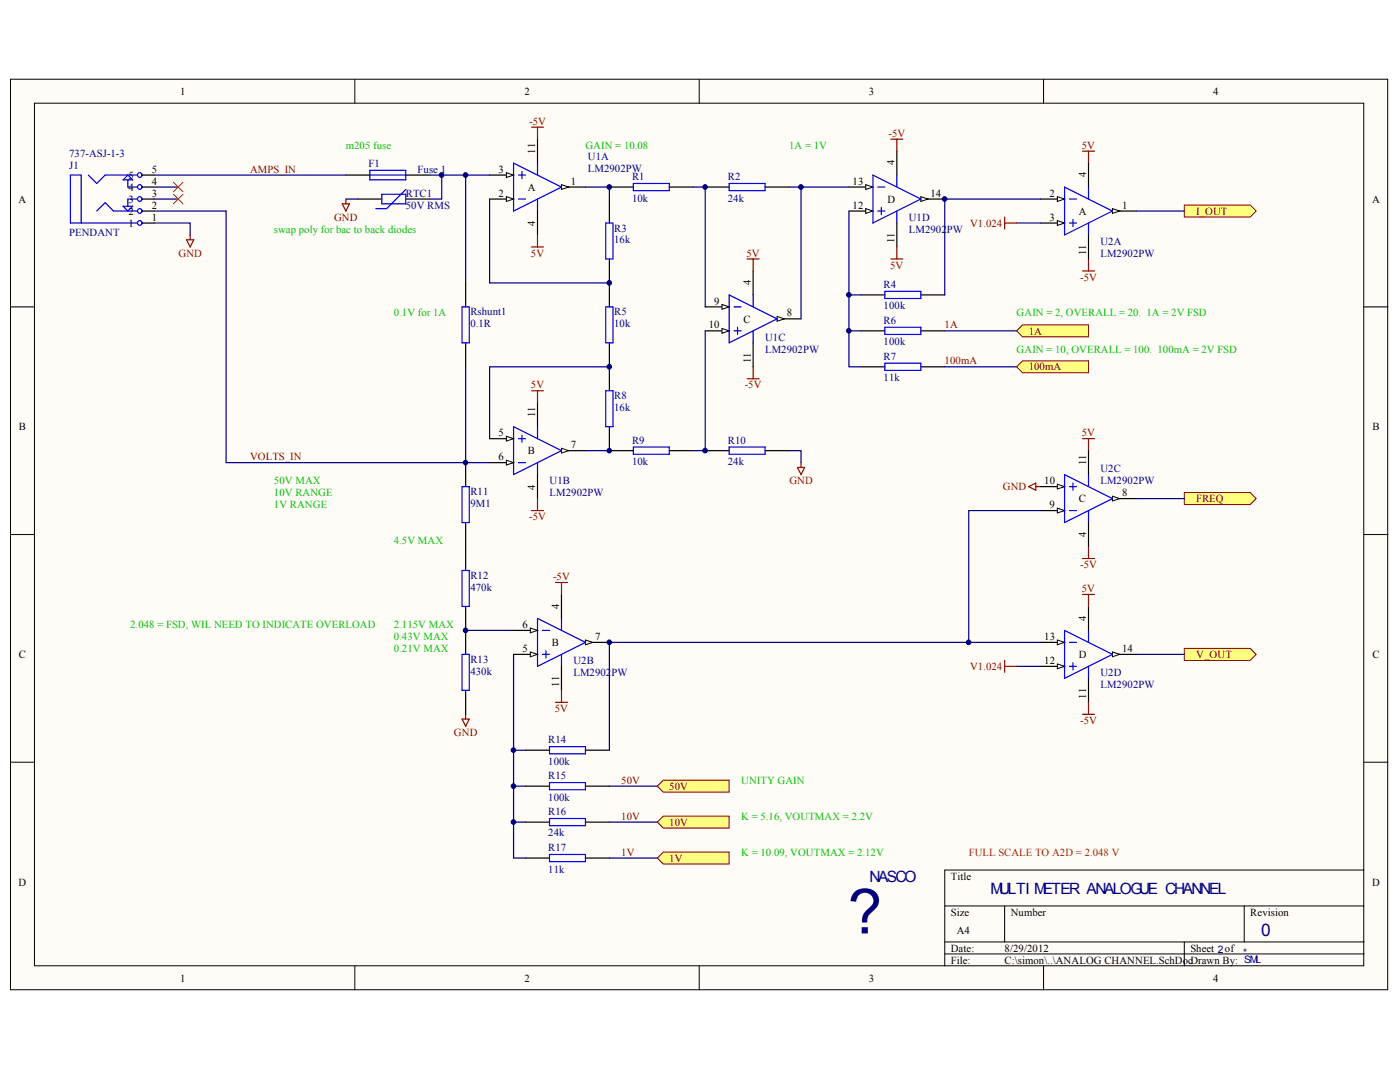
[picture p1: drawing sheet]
<svg xmlns="http://www.w3.org/2000/svg" width="271mm" height="207mm" viewBox="0 0 271 207" stroke-linecap="round" stroke-linejoin="round" font-family="sans-serif">
<g fill="#fffcf8" stroke="#000" stroke-width=".19">
<path d="M2 15.3h266.6v176.1h-266.6z"/>
<path d="M6.7 20h257.2v166.7h-257.2z"/>
</g>
<g fill="none" stroke="#000" stroke-width=".19">
<path d="M68.7 15.3v4.7M135.3 15.3v4.7M202 15.3v4.7M2 59.3h4.7M264 59.3h4.6M2 103.4h4.7M264 103.4h4.6M2 147.4h4.7M264 147.4h4.6M182.8 175.2h81.2M194.4 175.2v6.9M240.8 175.2v6.9"/>
<path d="M264 168.2h-81.2v18.6M68.7 186.8v4.6M135.3 186.8v4.6M182.8 182.1h81.2M182.8 184.4h81.2M202 186.8v4.6M229.2 182.1v4.7"/>
</g>
<path d="M136.5 64h4.6" fill="none" stroke="#000" stroke-width=".23"/>
<path d="M139.7 63.5l1.4 .5-1.4 .4z" fill="#fffcf8" stroke="#000" stroke-width=".19"/>
<path d="M136.5 59.3h4.6" fill="none" stroke="#000" stroke-width=".23"/>
<path d="M139.7 58.9l1.4 .4-1.4 .5z" fill="#fffcf8" stroke="#000" stroke-width=".19"/>
<path d="M150.4 61.7h4.6" fill="none" stroke="#000" stroke-width=".23"/>
<path d="M150.4 61.2l1.4 .5-1.4 .4z" fill="#fffcf8" stroke="#000" stroke-width=".19"/>
<path d="M141.1 57l9.3 4.7-9.3 4.6zM142 59.3h1.4M145.7 57v2.3M142 64h1.4M142.7 63.3v1.4M145.7 64v2.3" fill="none" stroke="#00f" stroke-width=".23"/>
<path d="M145.7 52.4v4.6M145.7 66.3v4.6M99.4 126.5h4.6" fill="none" stroke="#000" stroke-width=".23"/>
<path d="M102.6 126.1l1.4 .4-1.4 .5z" fill="#fffcf8" stroke="#000" stroke-width=".19"/>
<path d="M99.4 121.9h4.6" fill="none" stroke="#000" stroke-width=".23"/>
<path d="M102.6 121.4l1.4 .5-1.4 .5z" fill="#fffcf8" stroke="#000" stroke-width=".19"/>
<path d="M113.3 124.2h4.6" fill="none" stroke="#000" stroke-width=".23"/>
<path d="M113.3 123.7l1.4 .5-1.4 .5z" fill="#fffcf8" stroke="#000" stroke-width=".19"/>
<path d="M104 119.6l9.3 4.6-9.3 4.6zM108.7 119.6v2.3M105 121.9h1.3M105 126.5h1.3M105.6 125.8v1.4M108.7 126.5v2.3" fill="none" stroke="#00f" stroke-width=".23"/>
<path d="M108.7 114.9v4.7M108.7 128.8v4.7" fill="none" stroke="#000" stroke-width=".23"/>
<path d="M209.5 29.2h2.3M210.7 29.2v2.3M209.5 52.4h2.3M210.7 50.1v2.3M209.5 108h2.3M210.7 105.7v2.3" fill="none" stroke="#800000" stroke-width=".23"/>
<path d="M229.2 95.2h12.7l1.2 1.2-1.2 1.2h-12.7z" fill-rule="evenodd" fill="#ffff80" stroke="#800000" stroke-width=".19"/>
<path d="M66.9 33.9h4.7M69.3 38.5h4.6M78.5 38.5h4.7M78.5 33.9h4.7M90.1 54.7v4.6M90.1 66.3v4.6M90.1 89.5v4.6M90.1 101v9.3M90.1 117.3v4.6" fill="none" stroke="#000" stroke-width=".23"/>
<path d="M71.6 32.9h6.9v1.9h-6.9zM71.6 33.9h6.9M73.9 37.6h4.6v1.8h-4.6zM78.5 36.6l-3.7 3.7h-2.1M89.4 59.3h1.4v7h-1.4zM89.4 94.1h1.4v6.9h-1.4zM89.4 110.3h1.4v7h-1.4z" fill="none" stroke="#00f" stroke-width=".23"/>
<path d="M66.2 39.4h1.4l-.7 1.4zM66.9 38.5v.9M199.1 94.1l1.4-.7v1.4zM200.5 94.1h.9M89.4 139h1.4l-.7 1.4zM90.1 138.1v.9" fill="none" stroke="#800000" stroke-width=".23"/>
<path d="M66.9 38.5h2.4M83.2 33.9h6.9M85.5 33.9v4.6h-2.3" fill="none" stroke="#000080" stroke-width=".23"/>
<g fill="#ffff80" stroke="#800000" stroke-width=".19">
<path d="M196.7 64l1.2-1.2h12.8v2.3h-12.8z" fill-rule="evenodd"/>
<path d="M127.2 165.9l1.2-1.1h12.7v2.3h-12.7z" fill-rule="evenodd"/>
<path d="M127.2 159l1.2-1.2h12.7v2.3h-12.7z" fill-rule="evenodd"/>
<path d="M127.2 152l1.2-1.1h12.7v2.3h-12.7z" fill-rule="evenodd"/>
</g>
<path d="M117.9 152h9.3" fill="none" stroke="#000080" stroke-width=".23"/>
<path d="M94.8 84.8h4.6" fill="none" stroke="#000" stroke-width=".23"/>
<path d="M98 84.4l1.4 .4-1.4 .5z" fill="#fffcf8" stroke="#000" stroke-width=".19"/>
<path d="M94.8 89.5h4.6" fill="none" stroke="#000" stroke-width=".23"/>
<path d="M98 89l1.4 .5-1.4 .4z" fill="#fffcf8" stroke="#000" stroke-width=".19"/>
<path d="M108.7 87.1h4.6" fill="none" stroke="#000" stroke-width=".23"/>
<path d="M108.7 86.7l1.4 .4-1.4 .5z" fill="#fffcf8" stroke="#000" stroke-width=".19"/>
<path d="M99.4 82.5l9.3 4.6-9.3 4.7zM100.3 89.5h1.4M100.3 84.8h1.4M101 84.1v1.4M104 82.5v2.3M104 89.5v2.3" fill="none" stroke="#00f" stroke-width=".23"/>
<path d="M164.3 40.8h4.6M104 77.9v4.6M104 91.8v4.6" fill="none" stroke="#000" stroke-width=".23"/>
<path d="M167.5 40.3l1.4 .5-1.4 .5z" fill="#fffcf8" stroke="#000" stroke-width=".19"/>
<path d="M164.3 36.2h4.6" fill="none" stroke="#000" stroke-width=".23"/>
<path d="M167.5 35.7l1.4 .5-1.4 .4z" fill="#fffcf8" stroke="#000" stroke-width=".19"/>
<path d="M178.2 38.5h4.6" fill="none" stroke="#000" stroke-width=".23"/>
<path d="M178.2 38l1.4 .5-1.4 .4z" fill="#fffcf8" stroke="#000" stroke-width=".19"/>
<path d="M168.9 33.9l9.3 4.6-9.3 4.6zM169.9 36.2h1.3M173.6 33.9v2.3M169.9 40.8h1.3M170.5 40.1v1.4M173.6 40.8v2.3" fill="none" stroke="#00f" stroke-width=".23"/>
<path d="M94.8 38.5h4.6M173.6 29.2v4.7M173.6 43.1v4.7" fill="none" stroke="#000" stroke-width=".23"/>
<path d="M98 38l1.4 .5-1.4 .4z" fill="#fffcf8" stroke="#000" stroke-width=".19"/>
<path d="M94.8 33.9h4.6" fill="none" stroke="#000" stroke-width=".23"/>
<path d="M98 33.4l1.4 .5-1.4 .4z" fill="#fffcf8" stroke="#000" stroke-width=".19"/>
<path d="M108.7 36.2h4.6" fill="none" stroke="#000" stroke-width=".23"/>
<path d="M108.7 35.7l1.4 .5-1.4 .4z" fill="#fffcf8" stroke="#000" stroke-width=".19"/>
<path d="M99.4 31.5l9.3 4.7-9.3 4.6zM100.3 38.5h1.4M100.3 33.9h1.4M101 33.2v1.3M104 31.5v2.4M104 38.5v2.3M117.2 43.1h1.4v7h-1.4zM117.2 75.6h1.4v6.9h-1.4z" fill="none" stroke="#00f" stroke-width=".23"/>
<path d="M104 26.9v4.6M117.9 38.5v4.6M201.4 38.5h4.6M104 40.8v4.6M117.9 50.1v4.6M117.9 70.9v4.7M117.9 82.5v4.6" fill="none" stroke="#000" stroke-width=".23"/>
<g fill="none" stroke="#800000" stroke-width=".23">
<path d="M102.9 24.6h2.3M104 24.6v2.3M172.4 26.9h2.3M173.6 26.9v2.3M102.9 47.8h2.3M104 45.4v2.4M144.6 50.1h2.3M145.7 50.1v2.3M172.4 50.1h2.3M173.6 47.8v2.3M144.6 73.2h2.3M145.7 70.9v2.3"/>
<path d="M154.3 90.4h1.4l-.7 1.4zM155 89.5v.9"/>
</g>
<path d="M204.6 38l1.4 .5-1.4 .4z" fill="#fffcf8" stroke="#000" stroke-width=".19"/>
<path d="M201.4 43.1h4.6" fill="none" stroke="#000" stroke-width=".23"/>
<path d="M204.6 42.7l1.4 .4-1.4 .5z" fill="#fffcf8" stroke="#000" stroke-width=".19"/>
<path d="M215.3 40.8h4.6" fill="none" stroke="#000" stroke-width=".23"/>
<path d="M215.3 40.3l1.4 .5-1.4 .5z" fill="#fffcf8" stroke="#000" stroke-width=".19"/>
<g fill="none" stroke="#00f" stroke-width=".23">
<path d="M122.6 35.5h6.9v1.4h-6.9zM141.1 35.5h7v1.4h-7zM206 36.2l9.3 4.6-9.3 4.6zM206.9 38.5h1.4M210.7 36.2v2.3M117.2 59.3h1.4v7h-1.4zM171.2 56.3h7v1.4h-7zM206.9 43.1h1.4M207.6 42.4v1.4M210.7 43.1v2.3M171.2 63.3h7v1.4h-7zM171.2 70.2h7v1.4h-7z"/>
<path d="M122.6 86.4h6.9v1.4h-6.9zM141.1 86.4h7v1.4h-7z"/>
</g>
<g fill="none" stroke="#000" stroke-width=".23">
<path d="M117.9 36.2h4.7M129.5 36.2h4.7M136.5 36.2h4.6M148.1 36.2h4.6M210.7 31.5v4.7M117.9 54.7v4.6M166.6 57h4.6M178.2 57h4.6M210.7 45.4v4.7M117.9 66.3v4.6M166.6 64h4.6M166.6 70.9h4.6"/>
<path d="M178.2 64h4.6M178.2 70.9h4.6M117.9 87.1h4.7M129.5 87.1h4.7M136.5 87.1h4.6M148.1 87.1h4.6"/>
</g>
<path d="M102.9 75.6h2.3M104 75.6v2.3M102.9 98.7h2.3M104 96.4v2.3M209.5 84.8h2.3M210.7 84.8v2.3" fill="none" stroke="#800000" stroke-width=".23"/>
<g fill="none" stroke="#000080" stroke-width=".23">
<path d="M94.8 38.5v16.2h23.1M113.3 36.2h4.6v2.3M134.2 36.2h2.3v23.1M152.7 36.2h11.6M155 36.2v25.5M164.3 57v13.9h2.3M117.9 70.9h-23.1v13.9M136.5 64v23.1h-2.3M164.3 64h2.3M182.8 64h13.9M182.8 70.9h13.9M113.3 87.1h4.6"/>
<path d="M152.7 87.1h2.3v2.4"/>
</g>
<path d="M196.7 70.9l1.2-1.1h12.8v2.3h-12.8z" fill-rule="evenodd" fill="#ffff80" stroke="#800000" stroke-width=".19"/>
<path d="M94.8 33.9h-4.7v20.8M164.3 40.8v16.2h2.3M196.7 43.1h4.7M219.9 40.8h9.3" fill="none" stroke="#000080" stroke-width=".23"/>
<path d="M229.2 39.6h12.7l1.2 1.2-1.2 1.2h-12.7z" fill-rule="evenodd" fill="#ffff80" stroke="#800000" stroke-width=".19"/>
<path d="M90.1 70.9v18.6h4.7" fill="none" stroke="#000080" stroke-width=".23"/>
<path d="M201.4 94.1h4.6" fill="none" stroke="#000" stroke-width=".23"/>
<path d="M204.6 93.6l1.4 .5-1.4 .5z" fill="#fffcf8" stroke="#000" stroke-width=".19"/>
<path d="M201.4 98.7h4.6" fill="none" stroke="#000" stroke-width=".23"/>
<path d="M204.6 98.3l1.4 .4-1.4 .5z" fill="#fffcf8" stroke="#000" stroke-width=".19"/>
<path d="M215.3 96.4h4.6" fill="none" stroke="#000" stroke-width=".23"/>
<path d="M215.3 95.9l1.4 .5-1.4 .5z" fill="#fffcf8" stroke="#000" stroke-width=".19"/>
<path d="M206 91.8l9.3 4.6-9.3 4.6zM206.9 98.7h1.4M206.9 94.1h1.4M207.6 93.4v1.4M210.7 91.8v2.3M210.7 98.7v2.3M89.4 126.5h1.4v7h-1.4zM106.3 144.4h7v1.4h-7zM106.3 151.3h7v1.4h-7zM106.3 158.3h7v1.4h-7zM106.3 165.2h7v1.4h-7z" fill="none" stroke="#00f" stroke-width=".23"/>
<g fill="none" stroke="#000" stroke-width=".23">
<path d="M210.7 87.1v4.7M210.7 101v4.7M90.1 121.9v4.6M90.1 133.5v4.6M201.4 128.8h4.6M101.7 145.1h4.6M101.7 152h4.6M101.7 159h4.6M113.3 145.1h4.6M113.3 152h4.6M113.3 159h4.6M101.7 165.9h4.6"/>
<path d="M113.3 165.9h4.6"/>
</g>
<path d="M107.5 112.6h2.3M108.7 112.6v2.3M107.5 135.8h2.3M108.7 133.5v2.3" fill="none" stroke="#800000" stroke-width=".23"/>
<path d="M90.1 121.9h9.3M99.4 159v6.9h2.3M99.4 152h2.3M99.4 145.1h2.3M117.9 159h9.3M117.9 165.9h9.3" fill="none" stroke="#000080" stroke-width=".23"/>
<path d="M204.6 128.4l1.4 .4-1.4 .5z" fill="#fffcf8" stroke="#000" stroke-width=".19"/>
<path d="M201.4 124.2h4.6" fill="none" stroke="#000" stroke-width=".23"/>
<path d="M204.6 123.7l1.4 .5-1.4 .5z" fill="#fffcf8" stroke="#000" stroke-width=".19"/>
<path d="M215.3 126.5h4.6" fill="none" stroke="#000" stroke-width=".23"/>
<path d="M215.3 126.1l1.4 .4-1.4 .5z" fill="#fffcf8" stroke="#000" stroke-width=".19"/>
<path d="M206 121.9l9.3 4.6-9.3 4.7zM206.9 124.2h1.4M206.9 128.8h1.4M207.6 128.1v1.4M210.7 121.9v2.3M210.7 128.8v2.4" fill="none" stroke="#00f" stroke-width=".23"/>
<path d="M210.7 117.3v4.6M210.7 131.2v4.6" fill="none" stroke="#000" stroke-width=".23"/>
<path d="M209.5 114.9h2.3M210.7 114.9v2.4M209.5 138.1h2.3M210.7 135.8v2.3" fill="none" stroke="#800000" stroke-width=".23"/>
<path d="M196.7 128.8h4.7M219.9 126.5h9.3" fill="none" stroke="#000080" stroke-width=".23"/>
<path d="M229.2 125.4h12.7l1.2 1.1-1.2 1.2h-12.7z" fill-rule="evenodd" fill="#ffff80" stroke="#800000" stroke-width=".19"/>
<path d="M29.8 38.5h4.7M29.8 36.2h4.7M29.8 33.9h37.1M201.4 38.5h-18.6v18.5M29.8 43.1h7v2.3M29.8 40.8h14v48.7h46.3M201.4 98.7h-13.9v25.5M219.9 96.4h9.3M99.4 126.5v32.5h2.3M201.4 124.2h-83.5v20.9" fill="none" stroke="#000080" stroke-width=".23"/>
<path d="M36.1 46.4h1.4l-.7 1.4zM36.8 45.4v1M194.4 42v2.3M194.4 43.1h2.3M194.4 127.7v2.3M194.4 128.8h2.3" fill="none" stroke="#800000" stroke-width=".23"/>
<path d="M33.6 35.2l1.8 1.9M33.6 37.6l1.8 1.8M35.4 35.2l-1.8 1.9M35.4 37.6l-1.8 1.8" fill="none" stroke="#f00" stroke-width=".19"/>
<g fill="none" stroke="#00f" stroke-width=".23">
<path d="M17.1 33.9l1.6 1.6 1.6-1.6h6.3M23.8 39.9h1.9l-1 .9zM23.8 34.8l.9-.9 1 .9zM24.7 34.8v1.4h1.9M26.6 38.5h-1.9v1.4M15.7 43.1v-9.2h-2.1v9.2h13M18.7 40.8l1.6-1.6 1.7 1.6h4.6"/>
<circle cx="27" cy="33.8" r=".45"/>
<circle cx="27" cy="38.5" r=".45"/>
<circle cx="27" cy="36.2" r=".45"/>
<circle cx="27" cy="40.8" r=".45"/>
<circle cx="27" cy="43.1" r=".45"/>
</g>
<path d="M27.5 38.5h2.3M27.5 36.2h2.3M27.5 33.9h2.3M27.5 43.1h2.3M27.5 40.8h2.3" fill="none" stroke="#000" stroke-width=".23"/>
<g fill="#000080" stroke="#000080" stroke-width=".19">
<circle cx="85.5" cy="33.8" r=".45"/>
<circle cx="90.1" cy="121.9" r=".45"/>
<circle cx="90.1" cy="89.4" r=".45"/>
<circle cx="90.1" cy="33.8" r=".45"/>
<circle cx="99.4" cy="158.9" r=".45"/>
<circle cx="99.4" cy="152" r=".45"/>
<circle cx="99.4" cy="145" r=".45"/>
<circle cx="117.9" cy="124.2" r=".45"/>
<circle cx="117.9" cy="87.1" r=".45"/>
<circle cx="117.9" cy="70.9" r=".45"/>
<circle cx="117.9" cy="54.7" r=".45"/>
<circle cx="117.9" cy="36.2" r=".45"/>
<circle cx="136.4" cy="87.1" r=".45"/>
<circle cx="136.4" cy="36.2" r=".45"/>
<circle cx="155" cy="36.2" r=".45"/>
<circle cx="164.3" cy="64" r=".45"/>
<circle cx="164.3" cy="57" r=".45"/>
<circle cx="182.8" cy="38.5" r=".45"/>
<circle cx="187.4" cy="124.2" r=".45"/>
</g>
<text font-size="12" fill="#000080" x="164.1" y="180.5">?</text>
<text font-size="3.3" fill="#000080" x="244" y="181.1">0</text>
<g font-size="3" fill="#000080">
<text x="168.3" y="170.5">NASCO</text>
<text x="191.7" y="172.9">MULTI METER ANALOGUE CHANNEL</text>
</g>
<g font-size="2.1">
<text x="34.8" y="18.4">1</text>
<text x="101.5" y="18.4">2</text>
<text x="168.1" y="18.4">3</text>
<text x="234.8" y="18.4">4</text>
<text x="103.6" y="29.7" transform="rotate(-90 103.6 29.7)">11</text>
<text x="24.9" y="34.6">5</text>
<text x="29.4" y="35.7">4</text>
<text x="29.4" y="33.4">5</text>
<text x="96.5" y="33.4">3</text>
<text x="110.5" y="35.7">1</text>
<text x="165" y="35.7">13</text>
<text x="173.1" y="32" transform="rotate(-90 173.1 32)">4</text>
<text x="210.2" y="34.3" transform="rotate(-90 210.2 34.3)">4</text>
<text x="3.6" y="39.2">A</text>
<text x="24.9" y="41.5">2</text>
<text x="24.9" y="39.2">3</text>
<text x="24.9" y="36.9">4</text>
<text x="29.4" y="40.4">2</text>
<text x="29.4" y="38">3</text>
<text x="96.5" y="38">2</text>
<text x="102.2" y="36.9">A</text>
<text x="165" y="40.4">12</text>
<text x="171.7" y="39.2">D</text>
<text x="180.1" y="38">14</text>
<text x="203.1" y="38">2</text>
<text x="208.8" y="41.5">A</text>
<text x="217.2" y="40.4">1</text>
<text x="265.5" y="39.2">A</text>
<text x="24.9" y="43.8">1</text>
<text x="29.4" y="42.6">1</text>
<text x="103.6" y="43.7" transform="rotate(-90 103.6 43.7)">4</text>
<text x="173.1" y="47.1" transform="rotate(-90 173.1 47.1)">11</text>
<text x="203.1" y="42.6">3</text>
<text x="210.2" y="49.4" transform="rotate(-90 210.2 49.4)">11</text>
<text x="138.2" y="58.9">9</text>
<text x="145.3" y="55.2" transform="rotate(-90 145.3 55.2)">4</text>
<text x="137.2" y="63.5">10</text>
<text x="143.9" y="62.4">C</text>
<text x="152.2" y="61.2">8</text>
<text x="145.3" y="70.2" transform="rotate(-90 145.3 70.2)">11</text>
<text x="3.6" y="83.2">B</text>
<text x="103.6" y="80.7" transform="rotate(-90 103.6 80.7)">11</text>
<text x="265.6" y="83.2">B</text>
<text x="96.5" y="84.4">5</text>
<text x="96.5" y="89">6</text>
<text x="102.2" y="87.8">B</text>
<text x="110.5" y="86.7">7</text>
<text x="210.2" y="89.9" transform="rotate(-90 210.2 89.9)">11</text>
<text x="103.6" y="94.7" transform="rotate(-90 103.6 94.7)">4</text>
<text x="202.1" y="93.6">10</text>
<text x="217.2" y="96">8</text>
<text x="203.1" y="98.3">9</text>
<text x="208.8" y="97.1">C</text>
<text x="210.2" y="103.9" transform="rotate(-90 210.2 103.9)">4</text>
<text x="108.2" y="117.7" transform="rotate(-90 108.2 117.7)">4</text>
<text x="101.1" y="121.4">6</text>
<text x="106.8" y="124.9">B</text>
<text x="115.2" y="123.8">7</text>
<text x="202.1" y="123.8">13</text>
<text x="210.2" y="120" transform="rotate(-90 210.2 120)">4</text>
<text x="3.6" y="127.2">C</text>
<text x="101.1" y="126.1">5</text>
<text x="202.1" y="128.4">12</text>
<text x="208.8" y="127.2">D</text>
<text x="217.2" y="126.1">14</text>
<text x="265.6" y="127.2">C</text>
<text x="108.2" y="132.8" transform="rotate(-90 108.2 132.8)">11</text>
<text x="210.2" y="135.1" transform="rotate(-90 210.2 135.1)">11</text>
<text x="3.6" y="171.3">D</text>
<text x="184" y="170.1">Title</text>
<text x="265.5" y="171.3">D</text>
<text x="184" y="177">Size</text>
<text x="195.6" y="177">Number</text>
<text x="242" y="177">Revision</text>
<text x="184" y="184">Date:</text>
<text x="185.1" y="180.5">A4</text>
<text x="194.4" y="184">8/29/2012</text>
<text x="230.4" y="184">Sheet 2of</text>
<text x="34.8" y="189.8">1</text>
<text x="101.5" y="189.8">2</text>
<text x="168.1" y="189.8">3</text>
<text x="184" y="186.3">File:</text>
<text x="194.4" y="186.3">C:\simon\..\ANALOG CHANNEL.SchDocDrawn By: SML</text>
<text x="234.8" y="189.8">4</text>
</g>
<g font-size="2.1" fill="#00bf00">
<text x="66.9" y="28.8">m205 fuse</text>
<text x="113.3" y="28.8">GAIN = 10.08</text>
<text x="152.7" y="28.8">1A = 1V</text>
<text x="53" y="45">swap poly for bac to back diodes</text>
<text x="76.2" y="61.2">0.1V for 1A</text>
<text x="196.7" y="61.2">GAIN = 2, OVERALL = 20. 1A = 2V FSD</text>
<text x="196.7" y="68.2">GAIN = 10, OVERALL = 100. 100mA = 2V FSD</text>
<text x="53" y="93.6">50V MAX</text>
<text x="53" y="96">10V RANGE</text>
<text x="53" y="98.3">1V RANGE</text>
<text x="76.2" y="105.2">4.5V MAX</text>
<text x="25.2" y="121.4">2.048 = FSD, WIL NEED TO INDICATE OVERLOAD</text>
<text x="76.2" y="121.4">2.115V MAX</text>
<text x="76.2" y="123.8">0.43V MAX</text>
<text x="76.2" y="126.1">0.21V MAX</text>
<text x="143.4" y="151.6">UNITY GAIN</text>
<text x="143.4" y="158.5">K = 5.16, VOUTMAX = 2.2V</text>
<text x="143.4" y="165.5">K = 10.09, VOUTMAX = 2.12V</text>
</g>
<g font-size="2.1" fill="#800000">
<text x="102.4" y="24.1">-5V</text>
<text x="171.9" y="26.4">-5V</text>
<text x="209.4" y="28.8">5V</text>
<text x="48.4" y="33.4">AMPS_IN</text>
<text x="231.5" y="41.5">I_OUT</text>
<text x="64.7" y="42.6">GND</text>
<text x="187.7" y="43.8">V1.024</text>
<text x="34.5" y="49.6">GND</text>
<text x="102.8" y="49.6">5V</text>
<text x="144.5" y="49.6">5V</text>
<text x="172.3" y="51.9">5V</text>
<text x="209" y="54.2">-5V</text>
<text x="182.8" y="63.5">1A</text>
<text x="199.1" y="64.7">1A</text>
<text x="182.8" y="70.5">100mA</text>
<text x="199.1" y="71.6">100mA</text>
<text x="102.8" y="75.1">5V</text>
<text x="144.1" y="75.1">-5V</text>
<text x="48.4" y="89">VOLTS_IN</text>
<text x="209.4" y="84.4">5V</text>
<text x="152.8" y="93.6">GND</text>
<text x="194.1" y="94.8">GND</text>
<text x="102.4" y="100.6">-5V</text>
<text x="231.5" y="97.1">FREQ</text>
<text x="107" y="112.2">-5V</text>
<text x="209" y="109.8">-5V</text>
<text x="209.4" y="114.5">5V</text>
<text x="187.7" y="129.5">V1.024</text>
<text x="231.5" y="127.2">V_OUT</text>
<text x="107.4" y="137.7">5V</text>
<text x="87.9" y="142.3">GND</text>
<text x="209" y="140">-5V</text>
<text x="120.2" y="151.6">50V</text>
<text x="129.5" y="152.7">50V</text>
<text x="120.2" y="158.5">10V</text>
<text x="129.5" y="159.7">10V</text>
<text x="120.2" y="165.5">1V</text>
<text x="129.5" y="166.6">1V</text>
</g>
<g font-size="2.1" fill="#000080">
<text x="13.4" y="30.4">737-ASJ-1-3</text>
<text x="13.4" y="32.7">J1</text>
<text x="71.3" y="32.2">F1</text>
<text x="80.8" y="33.4">Fuse 1</text>
<text x="113.8" y="30.8">U1A</text>
<text x="113.8" y="33.2">LM2902PW</text>
<text x="122.3" y="34.8">R1</text>
<text x="140.9" y="34.8">R2</text>
<text x="78.5" y="38">RTC1</text>
<text x="78.5" y="40.4">50V RMS</text>
<text x="122.3" y="39">10k</text>
<text x="140.9" y="39">24k</text>
<text x="13.4" y="45.7">PENDANT</text>
<text x="118.8" y="47.1">16k</text>
<text x="118.8" y="44.8">R3</text>
<text x="175.9" y="42.6">U1D</text>
<text x="175.9" y="45">LM2902</text>
<text x="183.2" y="45">PW</text>
<text x="213" y="47.3">U2A</text>
<text x="213" y="49.6">LM2902PW</text>
<text x="171" y="59.8">100k</text>
<text x="171" y="55.6">R4</text>
<text x="91" y="63.3">0.1R</text>
<text x="91" y="61">Rshunt1</text>
<text x="118.8" y="63.3">10k</text>
<text x="118.8" y="61">R5</text>
<text x="148.1" y="65.8">U1C</text>
<text x="171" y="62.6">R6</text>
<text x="148.1" y="68.2">LM2902PW</text>
<text x="171" y="66.8">100k</text>
<text x="171" y="69.5">R7</text>
<text x="118.8" y="77.2">R8</text>
<text x="171" y="73.7">11k</text>
<text x="118.8" y="79.5">16k</text>
<text x="122.3" y="89.9">10k</text>
<text x="122.3" y="85.8">R9</text>
<text x="140.9" y="89.9">24k</text>
<text x="140.9" y="85.8">R10</text>
<text x="91" y="95.7">R11</text>
<text x="106.4" y="93.6">U1B</text>
<text x="106.4" y="96">LM2902PW</text>
<text x="213" y="91.3">U2C</text>
<text x="213" y="93.6">LM2902PW</text>
<text x="91" y="98">9M1</text>
<text x="91" y="111.9">R12</text>
<text x="91" y="114.3">470k</text>
<text x="91" y="130.5">430k</text>
<text x="91" y="128.2">R13</text>
<text x="111" y="128.4">U2B</text>
<text x="111" y="130.7">LM2902</text>
<text x="118.3" y="130.7">PW</text>
<text x="213" y="130.7">U2D</text>
<text x="213" y="133">LM2902PW</text>
<text x="106.1" y="143.7">R14</text>
<text x="106.1" y="147.8">100k</text>
<text x="106.1" y="154.8">100k</text>
<text x="106.1" y="150.6">R15</text>
<text x="106.1" y="161.7">24k</text>
<text x="106.1" y="157.6">R16</text>
<text x="106.1" y="164.5">R17</text>
<text x="106.1" y="168.7">11k</text>
</g>
<text font-size="2.1" fill="#f00" x="187.5" y="165.5">FULL SCALE TO A2D = 2.048 V</text>
<text font-size="2" fill="#000080" x="240.6" y="184.8">*</text>
</svg>
